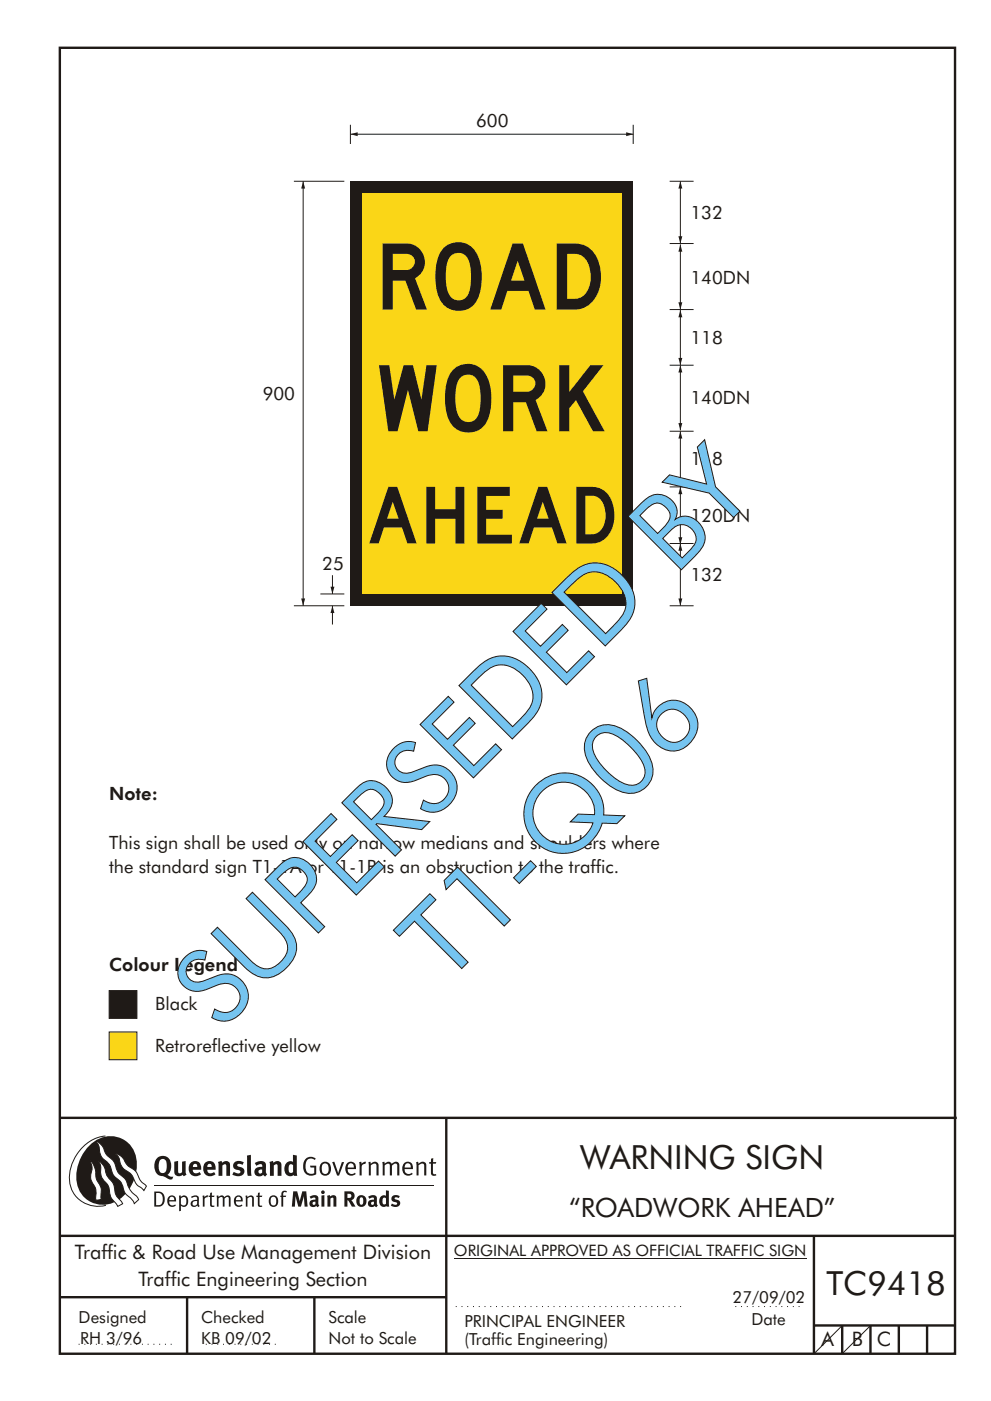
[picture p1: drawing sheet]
<svg xmlns="http://www.w3.org/2000/svg" width="210mm" height="297mm" viewBox="0 0 210 297" stroke-linecap="round" stroke-linejoin="round" font-family="sans-serif">
<g fill="none" stroke="#1f1a17" stroke-width=".51">
<path d="M12.7 10.1h189.9v276.9h-189.9zM12.7 237h190.3M94.7 236.9v50.1M12.7 262h190M12.7 275h82M39.7 275v12M66.7 275v12M172.7 262v25M172.7 281h30M178.7 281v6M184.7 281v6M190.7 281v6"/>
<path d="M196.7 281v6"/>
</g>
<path d="M96.7 277h48.4M156 277h14M16.7 285h20.3M43.7 285h15" fill="none" stroke="#1f1a17" stroke-width=".21" stroke-dasharray=".2 1" stroke-linecap="butt"/>
<path d="M23.2 218.8h5.8v5.9h-5.8z" fill-rule="evenodd" fill="#fad617" stroke="#1f1a17" stroke-width=".21"/>
<path d="M23.2 210h5.8v5.9h-5.8z" fill-rule="evenodd" fill="#1f1a17" stroke="#1f1a17" stroke-width=".21"/>
<path d="M96.3 266.7h74.7M178.5 281.2l-5.7 5.7" fill="none" stroke="#1f1a17" stroke-width=".21"/>
<path d="M74.3 38.4h60v90h-60z" fill="#1f1a17"/>
<path d="M76.8 40.9h55v85h-55z" fill="#fad617"/>
<path d="M64.3 38.4v90" fill="none" stroke="#1f1a17" stroke-width=".21"/>
<g fill="#1f1a17">
<path d="M63.9 126.9h.8l-.4 1.5z" fill-rule="evenodd"/>
<path d="M64.3 38.4l.4 1.6h-.8z" fill-rule="evenodd"/>
</g>
<path d="M144.4 115.2v13.2" fill="none" stroke="#1f1a17" stroke-width=".21"/>
<g fill="#1f1a17">
<path d="M143.9 126.9h.9l-.4 1.5z" fill-rule="evenodd"/>
<path d="M144.4 115.2l.4 1.6h-.9z" fill-rule="evenodd"/>
</g>
<path d="M144.4 103.2v12.2" fill="none" stroke="#1f1a17" stroke-width=".21"/>
<g fill="#1f1a17">
<path d="M143.9 113.9h.9l-.4 1.5z" fill-rule="evenodd"/>
<path d="M144.4 103.2l.4 1.6h-.9z" fill-rule="evenodd"/>
</g>
<path d="M144.4 91.4v11.7" fill="none" stroke="#1f1a17" stroke-width=".21"/>
<g fill="#1f1a17">
<path d="M143.9 101.6h.9l-.4 1.5z" fill-rule="evenodd"/>
<path d="M144.4 91.4l.4 1.6h-.9z" fill-rule="evenodd"/>
</g>
<path d="M144.4 77.4v13.8" fill="none" stroke="#1f1a17" stroke-width=".21"/>
<g fill="#1f1a17">
<path d="M143.9 89.7h.9l-.4 1.5z" fill-rule="evenodd"/>
<path d="M144.4 77.4l.4 1.6h-.9z" fill-rule="evenodd"/>
</g>
<path d="M144.4 65.7v11.7" fill="none" stroke="#1f1a17" stroke-width=".21"/>
<g fill="#1f1a17">
<path d="M143.9 75.9h.9l-.4 1.5z" fill-rule="evenodd"/>
<path d="M144.4 65.7l.4 1.6h-.9z" fill-rule="evenodd"/>
</g>
<path d="M144.4 51.8v13.8" fill="none" stroke="#1f1a17" stroke-width=".21"/>
<g fill="#1f1a17">
<path d="M143.9 64.1h.9l-.4 1.5z" fill-rule="evenodd"/>
<path d="M144.4 51.8l.4 1.6h-.9z" fill-rule="evenodd"/>
</g>
<path d="M144.4 38.4v13.2" fill="none" stroke="#1f1a17" stroke-width=".21"/>
<g fill="#1f1a17">
<path d="M143.9 50.1h.9l-.4 1.5z" fill-rule="evenodd"/>
<path d="M144.4 38.4l.4 1.6h-.9z" fill-rule="evenodd"/>
</g>
<path d="M74.3 28.5h60.1" fill="none" stroke="#1f1a17" stroke-width=".21"/>
<g fill="#1f1a17">
<path d="M132.8 28l1.6 .5-1.6 .4 1.6-.4-1.6 .4z" fill-rule="evenodd"/>
<path d="M74.3 28.5l1.6-.5v.9z" fill-rule="evenodd"/>
</g>
<path d="M70.5 122v3.9" fill="none" stroke="#1f1a17" stroke-width=".21"/>
<path d="M70.1 124.4h.9l-.5 1.5 .5-1.5-.5 1.5z" fill-rule="evenodd" fill="#1f1a17"/>
<path d="M70.5 128.4v4" fill="none" stroke="#1f1a17" stroke-width=".21"/>
<path d="M70.5 128.4l.5 1.6h-.9z" fill-rule="evenodd" fill="#1f1a17"/>
<g fill="none" stroke="#1f1a17" stroke-width=".21">
<path d="M62.4 38.4h10.7M74.3 26.5v4M134.3 26.5v4M142.1 38.4h5.1M142.1 51.6h5.1M142.1 77.4h5.1M142.1 65.6h5.1M142.1 91.4h5.1M142.1 115.2h5.1M142.1 103.2h5.1M62.4 128.4h10.7M68 125.9h5.1"/>
<path d="M142.1 128.4h5.1"/>
</g>
<g fill="#1f1a17">
<path d="M64.9 245.6a1.61 1.61 0 0 1 2.1 .1l-.2 .2a1.17 1.17 0 0 0-1.4-.1 1.17 1.17 0 0 0-.6 1.2 1.42 1.42 0 0 0 1.2 1.9l.7-.2v-1.2h-.8l-.1-.4h1.3v1.9a1.82 1.82 0 0 1-2.2-.1 1.82 1.82 0 0 1-.6-2.1l.2-.7z" fill-rule="evenodd"/>
<path d="M68.2 246.6a1.77 1.77 0 0 0 .4 2.6 1.39 1.39 0 0 0 1.4-.5 1.39 1.39 0 0 0 .2-1.5 1.19 1.19 0 0 0-2-.6zM68.5 246.8a.83 .83 0 0 1 1 .1 .83 .83 0 0 1 .2 1 .75 .75 0 0 1-.6 1 .75 .75 0 0 1-.8-.8v-.9z" fill-rule="evenodd"/>
<path d="M70.5 246.4l.4-.1 .8 2.4 .8-2.3h.5l-1.1 2.8h-.4z" fill-rule="evenodd"/>
<path d="M73.6 246.7a1.74 1.74 0 0 0 .5 2.5h.9l.5-.3-.2-.3a.89 .89 0 0 1-1.1 .2 .89 .89 0 0 1-.4-.9h1.7a1.15 1.15 0 0 0-.4-1.4 1.15 1.15 0 0 0-1.5 .2zM74 246.9a.67 .67 0 0 1 .8-.1 .67 .67 0 0 1 .3 .7h-1.3z" fill-rule="evenodd"/>
<path d="M76.2 246.4l.4-.1 .1 .5 .5-.4 .5-.1-.2 .5a.61 .61 0 0 0-.8 .6v1.8h-.4z" fill-rule="evenodd"/>
<path d="M78.1 246.4l.5-.1 .1 .5a.89 .89 0 0 1 .9-.5 .89 .89 0 0 1 .7 .8v2.1h-.4v-2.1l-.1-.3-.3-.1-.8 .4v2.1h-.4z" fill-rule="evenodd"/>
<path d="M81.1 246.4l.4-.1 .1 .4a.83 .83 0 0 1 .8-.4 .83 .83 0 0 1 .7 .5 .86 .86 0 0 1 .9-.5 .86 .86 0 0 1 .7 .8v2.1h-.4l-.1-2.3a.5 .5 0 0 0-.8 0l-.2 .2v2.1h-.5v-2.2l-.4-.3-.7 .4v2.1h-.4z" fill-rule="evenodd"/>
<path d="M85.7 246.7a1.74 1.74 0 0 0 .5 2.5h.9l.5-.3-.2-.3a.89 .89 0 0 1-1.1 .2 .89 .89 0 0 1-.4-.9h1.7a1.15 1.15 0 0 0-.5-1.4 1.15 1.15 0 0 0-1.4 .2zM86 246.9a.67 .67 0 0 1 .9-.1 .67 .67 0 0 1 .3 .7h-1.3z" fill-rule="evenodd"/>
<path d="M88.3 246.4l.4-.1 .1 .5a.89 .89 0 0 1 .9-.5 .89 .89 0 0 1 .7 .8v2.1h-.4v-2.1l-.1-.3-.3-.1-.8 .4v2.1h-.4z" fill-rule="evenodd"/>
<path d="M91.5 245.7l.4-.2v.9h.7l-.2 .3h-.5v2.1l.1 .1h.5l.1 .3a.71 .71 0 0 1-1.2-.5v-2h-.3v-.3h.3z" fill-rule="evenodd"/>
<path d="M37 246.3l.8-.2v2a.46 .46 0 0 0 .2 .7 .46 .46 0 0 0 .6-.3v-2.2l.8-.1v2.3l.2 .6-.6 .3-.2-.3a1.03 1.03 0 0 1-1.2 .2 1.03 1.03 0 0 1-.6-1z" fill-rule="evenodd"/>
<path d="M40.4 246.6a1.64 1.64 0 0 0 0 2.3 1.64 1.64 0 0 0 2.3 .1l-.4-.5a.78 .78 0 0 1-.9 .3 .78 .78 0 0 1-.5-.8h1.8a1.37 1.37 0 0 0-.6-1.6 1.37 1.37 0 0 0-1.7 .2zM41 246.9a.48 .48 0 0 1 .7-.1 .48 .48 0 0 1 .2 .6h-1z" fill-rule="evenodd"/>
<path d="M43.5 246.6a1.65 1.65 0 0 0-.2 2 1.65 1.65 0 0 0 1.9 .7l.5-.3-.3-.5a.78 .78 0 0 1-.9 .3 .78 .78 0 0 1-.5-.8h1.8a1.37 1.37 0 0 0-.6-1.6 1.37 1.37 0 0 0-1.7 .2zM44.1 246.9a.48 .48 0 0 1 .6-.1 .48 .48 0 0 1 .2 .6h-.9z" fill-rule="evenodd"/>
<path d="M46.3 246.4l.7-.3 .1 .4a.95 .95 0 0 1 1-.3 .95 .95 0 0 1 .7 .9v2.2h-.8v-2.3l-.3-.2-.5 .3v2.2h-.8z" fill-rule="evenodd"/>
<path d="M49.7 246.5a1.73 1.73 0 0 1 2-.1l-.2 .6-.6-.2a.42 .42 0 0 0-.6 .3l.2 .2a1.23 1.23 0 0 1 1.4 1 1.47 1.47 0 0 1-2.3 .9l-.3-.1 .3-.6 .7 .3a.47 .47 0 0 0 .7-.3 .87 .87 0 0 0-1-.6l-.4-.2-.1-.4z" fill-rule="evenodd"/>
<path d="M54.1 246.6l.3 .6 .3-.2a.62 .62 0 0 1 .9 0v.4a1.21 1.21 0 0 0-1.3 .3 1.21 1.21 0 0 0-.2 1.4 1.19 1.19 0 0 0 1.7 0l.5 .3 .4-.4-.3-.4v-1.3a.96 .96 0 0 0-1.3-1.1zM55 248.1l.6-.1v.6a.43 .43 0 0 1-.6 .1 .43 .43 0 0 1 0-.6z" fill-rule="evenodd"/>
<path d="M57.2 246.4l.7-.3 .1 .4a.95 .95 0 0 1 1-.3 .95 .95 0 0 1 .7 .9v2.2h-.8v-2.3l-.3-.2-.5 .3v2.2h-.8z" fill-rule="evenodd"/>
<path d="M62.2 244.8v1.6a1.29 1.29 0 0 0-1.4 .1 1.29 1.29 0 0 0-.5 1.3 1.24 1.24 0 0 0 .5 1.4 1.24 1.24 0 0 0 1.5-.1l.1 .2h.7l-.1-4.3zM61.5 246.9h.4l.3 .1v1.5l-.3 .2a.48 .48 0 0 1-.6-.5 1.52 1.52 0 0 1 .2-1.3z" fill-rule="evenodd"/>
<path d="M52.4 245l.8-.2 .2 4.5h-.8l-.1-.2z" fill-rule="evenodd"/>
</g>
<path d="M22.4 240.9a9 9 0 0 0-7.4 10.8 6.2 6.2 0 0 0 7.5 3.9M32.7 251.4h59.4" fill="none" stroke="#1f1a17" stroke-width=".21"/>
<path d="M19.1 242.7a5.7 5.7 0 0 1 6.5-1.4 5.7 5.7 0 0 1 3.4 5.7 8.6 8.6 0 0 1-6.2 8.4 5.7 5.7 0 0 1-6.5-7.1 9.9 9.9 0 0 1 2.8-5.6z" fill-rule="evenodd" fill="#1f1a17"/>
<path d="M24.4 244.6a3.1 3.1 0 0 1 2.3 2.1l.8 .8a3.2 3.2 0 0 1 2 2.3l.4 .7 1.2 1-.6 .9-.2-.3a3.5 3.5 0 0 1-1.9-2 3.8 3.8 0 0 0-2.1-2.2 3.5 3.5 0 0 1-1-2.3zM20.4 242a3.4 3.4 0 0 1 1.9 2.4l.7 .9a3.3 3.3 0 0 1 1.7 2.5 4.4 4.4 0 0 0 1.7 2l.3 .3a6.1 6.1 0 0 0 2.5 3.7l.2 .5-.9 .9a6.1 6.1 0 0 0-1.9-2.2l-.4-.7a3.6 3.6 0 0 0-1.9-2.8l-.6-1.1a3.6 3.6 0 0 0-1.9-2.8 3.7 3.7 0 0 1-.8-2.4zM21 246.2a3.4 3.4 0 0 1 1.5 2.7l.6 .9a3.8 3.8 0 0 1 1.4 3.1l.3 .8 1.2 1.5-1 .6-.5-.8a3.2 3.2 0 0 1-1.3-2.8 4.3 4.3 0 0 0-1.4-2.2 4.7 4.7 0 0 1-.5-2.9zM19.2 246.1a5.1 5.1 0 0 1 1.2 3.7l.3 .7a3.1 3.1 0 0 1 .7 3l.1 .8-1.1 .2-.1-.8a3.5 3.5 0 0 0-.9-3.2 3.6 3.6 0 0 1 .1-2.6z" fill-rule="evenodd" fill="#fff" stroke="#1f1a17" stroke-width=".21"/>
<g fill="#1f1a17">
<path d="M33.4 245.5a2.51 2.51 0 0 0 .4 3.7l.8 .2a2.78 2.78 0 0 0 2 .6l.2-.5h-.6l-.7-.4a2.56 2.56 0 0 0 0-3.8 1.83 1.83 0 0 0-2.1 .2zM34 245.9a.87 .87 0 0 1 1 0 .87 .87 0 0 1 .4 .9v.4a1.17 1.17 0 0 1-.9 1.5h-.3a2.38 2.38 0 0 1-.2-2.8z" fill-rule="evenodd"/>
<path d="M33.1 252.9v2.6a1.12 1.12 0 0 0 1.2-.3 1.12 1.12 0 0 0 .2-1.1l-.1-.6-.3-.4zM32.7 252.6h1.1a1.67 1.67 0 0 1 1.2 1.7 1.67 1.67 0 0 1-1.3 1.5h-1zM36.1 253.9l-.2 .6h1.1a.55 .55 0 0 0-.3-.7 .55 .55 0 0 0-.6 .1zM35.8 253.8a.95 .95 0 0 1 1.2-.2 .95 .95 0 0 1 .4 1.1h-1.5a.72 .72 0 0 0 .4 .8 .72 .72 0 0 0 .9-.1l.1 .2a1.15 1.15 0 0 1-1.5 0 1.15 1.15 0 0 1-.2-1.5zM38.4 254.1v1.2a.7 .7 0 0 0 .9 .1 .7 .7 0 0 0 .2-.9 .61 .61 0 0 0-.4-.7 .61 .61 0 0 0-.7 .3zM38 253.5l.3-.1 .1 .4a.95 .95 0 0 1 1.2-.1 .95 .95 0 0 1 .3 1.1 .92 .92 0 0 1-.5 1 .92 .92 0 0 1-1-.2v1.1l-.4 .1zM40.9 254.9a.5 .5 0 0 0 .2 .7 .5 .5 0 0 0 .7-.3v-.7zM40.5 253.8a1 1 0 0 1 1.7 .2v1.4l.2 .3-.2 .2-.3-.3a.78 .78 0 0 1-1.4-.1 .78 .78 0 0 1 .8-1.1h.5a.58 .58 0 0 0-.3-.7 .58 .58 0 0 0-.7 .3zM43 253.5l.3-.1 .1 .4 .3-.3h.5l-.2 .3a.52 .52 0 0 0-.6 .6v1.4h-.4zM44.6 252.9l.4-.1-.1 .7h.6l-.1 .3h-.5v1.5a.35 .35 0 0 0 .6 .3v.2a.57 .57 0 0 1-.6 .1 .57 .57 0 0 1-.3-.5v-1.6h-.3v-.3h.3zM45.9 253.5l.4-.1 .1 .4 .2-.2a.64 .64 0 0 1 1 .2 .7 .7 0 0 1 .8-.4 .7 .7 0 0 1 .5 .7v1.7h-.4v-1.7l-.2-.3-.7 .3v1.7h-.3v-1.6a.38 .38 0 0 0-.3-.5 .38 .38 0 0 0-.5 .3l-.1 .1v1.7h-.4zM50.2 253.9l-.2 .6h1.1a.55 .55 0 0 0-.2-.7 .55 .55 0 0 0-.7 .1zM49.9 253.8a.95 .95 0 0 1 1.2-.2 .95 .95 0 0 1 .4 1.1h-1.5a.72 .72 0 0 0 .4 .8 .72 .72 0 0 0 .9-.1l.1 .2a1.15 1.15 0 0 1-1.5 0 1.15 1.15 0 0 1-.2-1.5zM52.1 253.5l.3-.1 .1 .4a.72 .72 0 0 1 .8-.4 .72 .72 0 0 1 .6 .7v1.7h-.4v-1.5a.45 .45 0 0 0-.3-.6 .45 .45 0 0 0-.5 .3l-.2 .1v1.7h-.3zM54.7 252.9l.4-.1v.7h.6l-.1 .3h-.5v1.5a.35 .35 0 0 0 .5 .3v.2a.57 .57 0 0 1-.6 .1 .57 .57 0 0 1-.3-.5v-1.6h-.3v-.3h.3zM57.6 253.9l-.2 .7a.65 .65 0 0 0 .3 .9 .65 .65 0 0 0 .8-.3l.1-.1a.93 .93 0 0 0-.7-1.4zM57.3 253.8a1.12 1.12 0 0 1 1.4 0 1.12 1.12 0 0 1 .2 1.4 1.01 1.01 0 0 1-1.2 .7 1.01 1.01 0 0 1-.7-1.2zM59.9 252.6l.5-.2 .5 .2-.2 .2-.3-.1-.3 .2v.6h.6l-.1 .3h-.5v2h-.4v-2h-.2v-.3h.2zM62.2 252.6l-.3 3.2h.7l.1-2.2 .6 2.2h.5l.7-2.2 .1 2.2h.7l-.3-3.2h-.9l-.5 2.1-.5-2.1zM65.7 253.7l.3 .5a.51 .51 0 0 1 .5-.3 .51 .51 0 0 1 .4 .4v.1a.88 .88 0 0 0-1.1 .3 .88 .88 0 0 0 .2 1.1 .9 .9 0 0 0 1.1-.1l.3 .3 .4-.4-.3-.3v-1.1a.87 .87 0 0 0-.4-.8 .87 .87 0 0 0-1 .1zM66.4 254.9l.5-.1v.5l-.1 .1h-.3l-.2-.1zM68.2 253.5v2.3h.6v-2.4zM68.1 252.8a.4 .4 0 0 0 .8 0 .4 .4 0 0 0-.8 0zM69.4 253.5l.1 2.3h.6v-1.7a.33 .33 0 0 1 .4-.2 .33 .33 0 0 1 .2 .4v1.5h.7v-1.7a.75 .75 0 0 0-.6-.7 .75 .75 0 0 0-.8 .3v-.3zM73.1 252.6v3.2h.6v-1.3l.3 .2 .7 1.1h.7l-.9-1.4a.94 .94 0 0 0 .7-1 .94 .94 0 0 0-.9-.8zM73.7 253.1a.51 .51 0 0 1 .7 .1 .51 .51 0 0 1-.1 .8h-.6zM75.9 253.7a1.19 1.19 0 0 0-.1 1.8 1.19 1.19 0 0 0 1.7-.1 1.19 1.19 0 0 0 0-1.6 1.19 1.19 0 0 0-1.6-.1zM76.5 253.9h.2a.99 .99 0 0 1 0 1.5 1.06 1.06 0 0 1-.2-1.5zM78.1 253.7l.3 .5a.51 .51 0 0 1 .5-.3 .51 .51 0 0 1 .4 .4v.1a.88 .88 0 0 0-1.1 .3 .88 .88 0 0 0 .2 1.1 .9 .9 0 0 0 1.1-.1l.3 .3 .4-.4-.2-.3v-1.1a.87 .87 0 0 0-.5-.8 .87 .87 0 0 0-1 .1zM78.9 254.9l.4-.1v.5l-.1 .1h-.3l-.2-.1zM81.9 252.4v1.2a1.2 1.2 0 0 0-1.4 .5 1.2 1.2 0 0 0 .2 1.5l.5 .3 .8-.2v.1h.6l-.1-3.3zM81.4 254l.5 .1-.1 1.2a.46 .46 0 0 1-.5 0 .46 .46 0 0 1-.2-.6zM83.3 253.6a.79 .79 0 0 0-.2 1 .79 .79 0 0 0 1 .3 .33 .33 0 0 1 0 .5 .33 .33 0 0 1-.5 0l-.5-.2-.2 .4a1.15 1.15 0 0 0 1.2 .3 1.15 1.15 0 0 0 .8-1 1.49 1.49 0 0 0-1.2-.7 .4 .4 0 0 1 .3-.4 .4 .4 0 0 1 .4 .1l.2 .1 .2-.4a1.47 1.47 0 0 0-1.5 0z" fill-rule="evenodd"/>
</g>
<path d="M184.5 281.2l-5.7 5.7" fill="none" stroke="#1f1a17" stroke-width=".21"/>
<g font-size="22.4" fill="#1f1a17">
<text x="94.6" y="208.7" transform="rotate(-45 94.6 208.7)">T1-Q06</text>
<text x="46.7" y="218.7" transform="rotate(-45 46.7 218.7)">SUPERSEDED BY</text>
</g>
<g font-size="14" fill="#1f1a17">
<text x="81.2" y="65.6">ROAD</text>
<text x="80.4" y="91.4">WORK</text>
</g>
<text font-size="12" fill="#1f1a17" x="78.3" y="115.2">AHEAD</text>
<g font-size="7.1" fill="#1f1a17">
<text x="123.1" y="247.9">WARNING SIGN</text>
<text x="175.3" y="274.5">TC9418</text>
</g>
<text font-size="5.6" fill="#1f1a17" x="120.8" y="258">“ROADWORK AHEAD”</text>
<g font-size="4.2" fill="#1f1a17">
<text x="15.9" y="267">Traffic &amp; Road Use Management Division</text>
<text x="29.4" y="272.6">Traffic Engineering Section</text>
<text x="174.3" y="285.4">A</text>
<text x="180.7" y="285.4">B</text>
<text x="186" y="285.4">C</text>
</g>
<g font-size="3.9" fill="#1f1a17">
<text x="101" y="26.9">600</text>
<text x="146.5" y="46.4">132</text>
<text x="146.5" y="60.1">140DN</text>
<text x="146.5" y="72.9">118</text>
<text x="55.7" y="84.8">900</text>
<text x="146.5" y="85.7">140DN</text>
<text x="146.5" y="98.6">118</text>
<text x="146.5" y="110.7">120DN</text>
<text x="68.4" y="120.9">25</text>
<text x="146.5" y="123.2">132</text>
<text x="23.2" y="169.7">Note:</text>
<text x="23.2" y="179.9">This sign shall be used only on narrow medians and shoulders where</text>
<text x="23.2" y="185">the standard sign T1-1A or T1-1B is an obstruction to the traffic.</text>
<text x="23.2" y="205.9">Colour Legend</text>
<text x="32.9" y="214.2">Black</text>
<text x="32.9" y="223">Retroreflective yellow</text>
</g>
<g font-size="3.5" fill="#1f1a17">
<text x="16.7" y="280.5">Designed</text>
<text x="42.7" y="280.5">Checked</text>
<text x="69.7" y="280.5">Scale</text>
<text x="98.5" y="281.4">PRINCIPAL ENGINEER</text>
<text x="155.4" y="276.3">27/09/02</text>
<text x="159.4" y="281">Date</text>
<text x="17" y="284.9">RH 3/96</text>
<text x="42.7" y="284.9">KB 09/02</text>
<text x="69.7" y="285">Not to Scale</text>
<text x="98.5" y="285.1">(Traffic Engineering)</text>
</g>
<text font-size="3.4" fill="#1f1a17" x="96.3" y="266.3">ORIGINAL APPROVED AS OFFICIAL TRAFFIC SIGN</text>
</svg>
